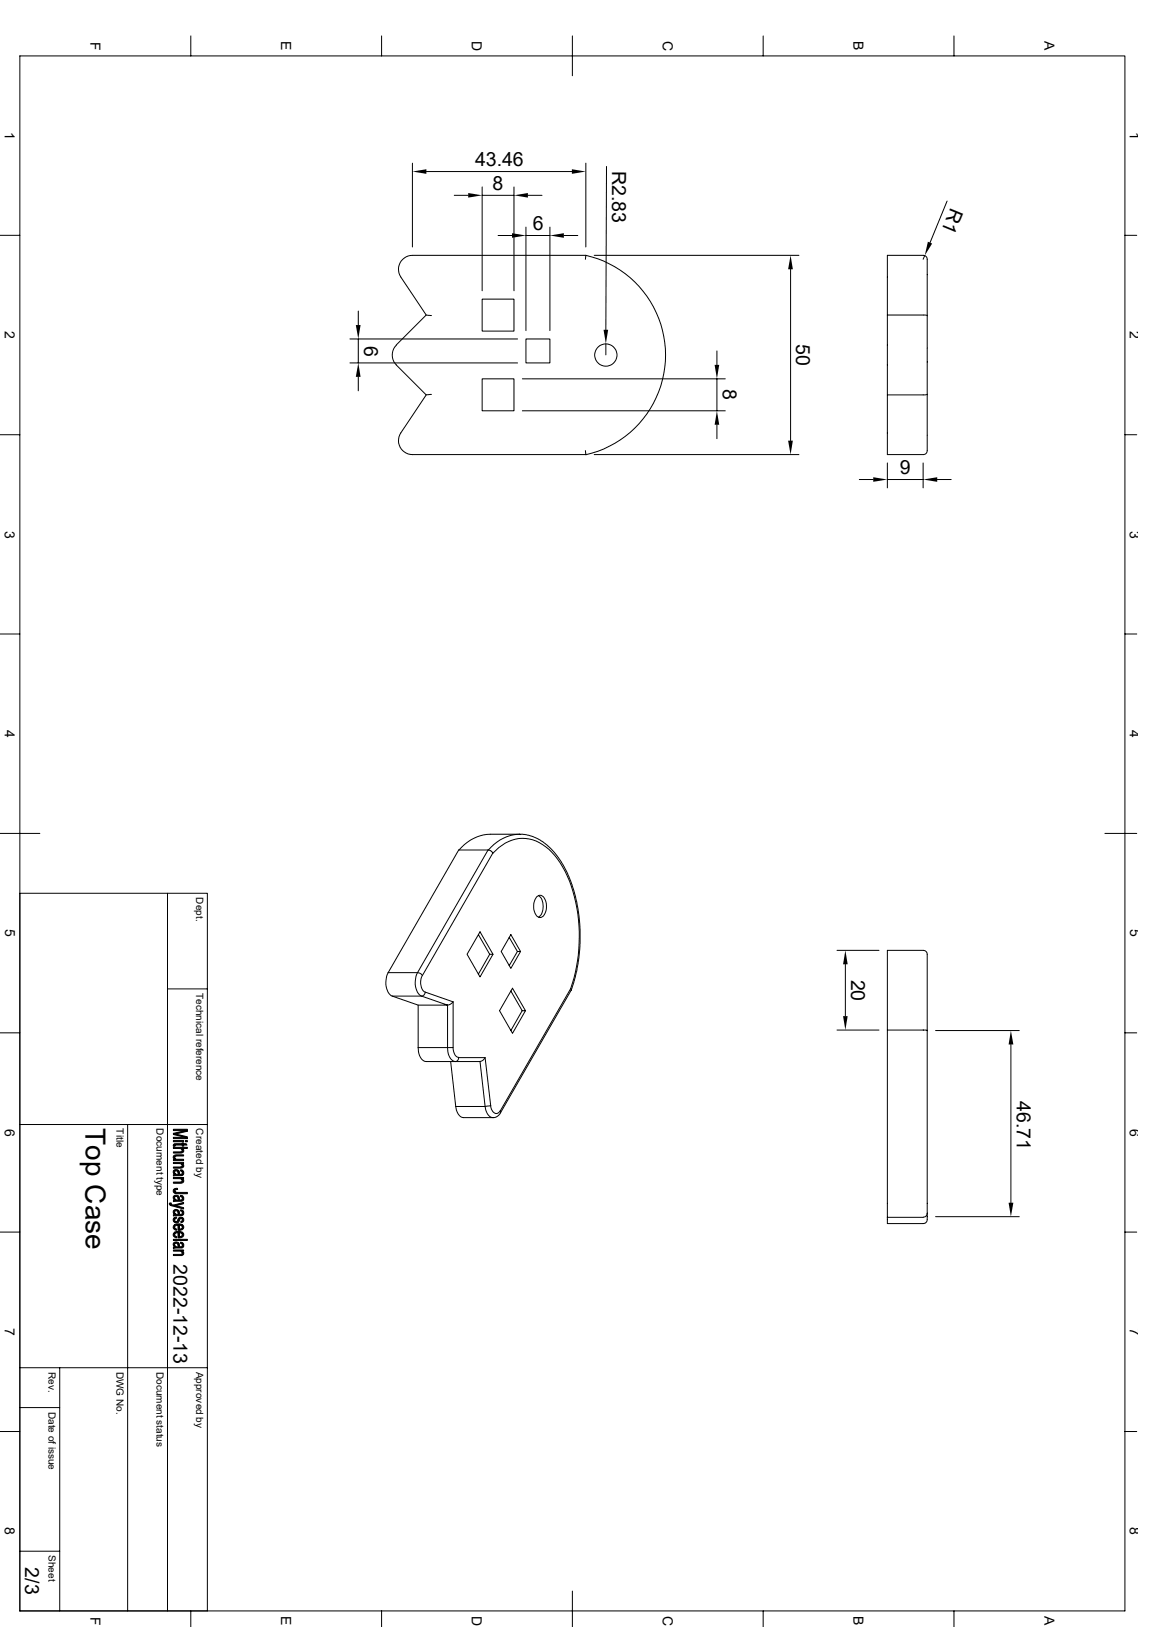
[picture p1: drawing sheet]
<svg xmlns="http://www.w3.org/2000/svg" width="297mm" height="420mm" viewBox="0 0 297 420" stroke-linecap="round" stroke-linejoin="round" font-family="sans-serif">
<g fill="none" stroke="#000" stroke-width=".26">
<path d="M5.1 14.4h285.2v401.4h-285.2zM49.2 9.3v5.1M98.5 9.3v5.1M147.7 9.3v10.3M196.9 9.3v5.1M246.2 9.3v5.1M106.4 42.1v21.7M110 44.3h37.6M117.2 50.4h3.6M124.4 48.3v26.8M124.4 50.4h8.2M132.6 48.3v26.8"/>
<path d="M135.7 58.6v26.7M136.2 50.4h3.7M141.9 58.6v26.7M151.2 42.1v21.7M156.5 43l-.2 42.1M244.4 51.9l-4.4 10.8M0 60.7h5.1M124.4 77.2h8.2v8.3h-8.2zM128.5 60.8h3.6M135.7 60.8h6.2M145.5 60.8h3.6M151.2 65.9h-44.8a3.6 3.6 0 0 0-3 5.6l6.6 9.8-7.8 7.8a3.7 3.7 0 0 0 .1 5.1l7.7 7.7-6.6 9.9a3.6 3.6 0 0 0 3 5.5h44.8l-.2-1"/>
<path d="M151.2 65.9a26.4 26.4 0 0 1 20.5 25.8 26.4 26.4 0 0 1-20.5 25.7M151.2 65.9l-.2 1M153.3 65.9h52.9M204 69.5v44.2M229 65.9h9.3a1.28 1.28 0 0 1 1 1.8v46.6a3.9 3.9 0 0 1-.3 2.8l-.7 .2h-9.3zM238.6 66l-.4 .9M290.3 60.7h3M90.3 87.5h43.3M90.3 93.7h43.3M92.5 80.3v3.6M92.5 87.5v6.2M92.5 97.3v3.6"/>
<path d="M110 81.3l1.3 .1M124.4 97.8h8.2v8.2h-8.2zM134.8 97.8h52.4M135.7 87.5h6.2v6.2h-6.2zM156.3 88.7v2.9M185 90.6v3.6M185 97.8v8.2M229 81.3l10.3 .1M0 112.2h5.1M111.3 101.8l-1.3 .1M134.8 106h52.4M153.3 117.3h52.9"/>
<path d="M185 109.6v3.6M229 119.5v6.4M238.2 119.5v6.4M239.3 101.8l-10.3 .1M290.3 112.2h3M221.7 123.8h3.6M229 123.8h9.2M241.9 123.8h3.5M0 163.7h5.1M290.3 163.7h3M0 215.1h10.3M118.4 219.5a11 11 0 0 1 8.1-4.2h8.4l1.5 .3 2 .7 1.9 1.1 2.3 2.1 1.8 2.4 1.6 2.8 1.3 2.8 1.1 3.6 .9 4.5 .4 4.3-.1 4.5-.3 3.4-.9 4.5-1 3.3"/>
<path d="M125.9 219.4l-18.2 31.7h-7.5M125.9 219.4h-7.5l-18.2 31.7M125.9 219.4l.7 .2 .6 .6M134.1 215.3a11 11 0 0 0-8.1 4.2M285.1 215.1h8.2M5.1 230.6h48.4v185.2M43.2 230.6v185.2M127.2 220.2l-18.2 31.6-.5-.5-.8-.2a5.1 5.1 0 0 0 .8 5.9l.3 .1 .6-.3a.59 .59 0 0 0 .3-.6 .59 .59 0 0 0-.5-.4 3.8 3.8 0 0 1-.2-4M127.2 220.3a9.8 9.8 0 0 1 11.1-3.2 17.7 17.7 0 0 1 8.6 10.3 41.6 41.6 0 0 1 .4 27.7M138.5 231.5a1.28 1.28 0 0 1 1.3-.3 1.28 1.28 0 0 1 .9 1 3.9 3.9 0 0 1-.7 4.4 1.48 1.48 0 0 1-2.1-1.4 4.1 4.1 0 0 1 .6-3.7zM138.9 231.2a3.8 3.8 0 0 1 0 5.6M43.2 255.3h10.3"/>
<path d="M100.2 251.1a5.1 5.1 0 0 0 .7 5.9l.3 .1M101.2 257.1l6.7 2.4v10.9M101.2 257.1h7.6l6.7 2.4M107.9 259.5h7.6M109.8 256.1l7.1 2.5M115.5 259.5v10.9h-7.6M116.9 258.6l-.7 .6-.7 .3M116.9 258.6v11.8h-1.4a3.1 3.1 0 0 0 2.1 3.6l.5-.3 .3-.7h6.8M123.4 241.3l3 5M127.2 246.3l-3.3-5.8-3.4 5.8 3.4 5.9 3.3-5.9h-.8l-3 5.2M131.4 242l2.1 3.6M131.8 255.8l2.9 5.1"/>
<path d="M134.3 245.6l-2.5-4.3-2.5 4.3 2.5 4.4 2.5-4.4h-.8l-2.1 3.7M216 245.3h10.8M218.1 248.9v13.4M0 266.6h5.1M107.9 270.4a3.1 3.1 0 0 0 2.1 3.6h13.9l1.3 11.6h-7.6M116.3 274l1.3 11.6M116.9 270.4a2.25 2.25 0 0 0 1.5 2.6M125.1 273l-.5 .7-.7 .3M125.2 273l1.4 12.4M135.6 260.9l-3.4-5.8-3.3 5.8 3.3 5.8 3.4-5.8h-.9l-2.9 5.1M216 265.9h10.8M229 265.9v48.3"/>
<path d="M239.3 266v-17.5a4.2 4.2 0 0 0-.3-2.9l-.7-.3h-9.3v20.6l10.3 .1v47.2M241.4 266h21.6M260.9 269.6v40.9M290.3 266.6h3M5.1 290.3h48.4M32.9 290.3v125.5M117.6 285.6a2.78 2.78 0 0 0 2 2.9h7.6M126.6 285.4a1.7 1.7 0 0 0 1.8 2l.7-.7M126.6 285.4l-1.4 .2a2.78 2.78 0 0 0 2 2.9M129.2 287.2l-.1-.5 18.2-31.5 .1 .4-18.3 31.8-1.1 1-.8 .1M0 318.1h5.1M229 314.2h9.3"/>
<path d="M239.3 313.2l-.3 .7-.7 .3M239.3 313.2v.9a1.35 1.35 0 0 1-1 1.7h-9.3v-1.6M241.4 314.1h21.6M290.3 318.1h3M5.1 353.1h48.4M15.4 353.1v62.7M0 369.5h5.1M5.1 363.3h10.3M290.3 369.5h3M5.1 400.4h10.3M49.2 415.8v4.1M98.5 415.8v4.1"/>
<path d="M147.7 410.7v9.2M196.9 415.8v4.1M246.2 415.8v4.1"/>
<circle cx="156.3" cy="91.7" r="2.88"/>
</g>
<g fill="#000" stroke="#000" stroke-width=".26">
<path d="M45.1 298.8v.5z" fill-rule="evenodd"/>
<path d="M44.7 295.4l.4-.1 .1 .6h-.5z" fill-rule="evenodd"/>
<path d="M44.7 294.4h2.7v.3h-2.7z" fill-rule="evenodd"/>
<path d="M44.9 298.3l.4-.2h2.1v.3l-2.1 .1-.2 .2-.1 .6a.61 .61 0 0 1-.1-1z" fill-rule="evenodd"/>
<path d="M44.7 299.3h.4l.1-.3 .4 .3h1.8v.3h-2.7z" fill-rule="evenodd"/>
<path d="M44.7 297.3h2.2l.2-.8a.68 .68 0 0 1 .2 .9 .68 .68 0 0 1-.9 .2h-1.7z" fill-rule="evenodd"/>
<path d="M45.1 295.3l1.9-.1v-.2h.4v.2h.6l.3 .4h-.9v.3h-.4v-.3h-1.7l-.2 .1z" fill-rule="evenodd"/>
<path d="M44.7 293.6h3.1l.5 .3h-3.6z" fill-rule="evenodd"/>
<path d="M44.7 291.5h3.6v.5l-.5-.2h-3.1z" fill-rule="evenodd"/>
<path d="M47.8 294.4h.5v.3h-.5z" fill-rule="evenodd"/>
<path d="M44.7 292.6l3.6 .9v.4l-.5-.3-3.1-.7z" fill-rule="evenodd"/>
<path d="M44.7 292.6l3.1-.8 .5 .2-3 .7z" fill-rule="evenodd"/>
<path d="M44.7 296.2h3.6v.3h-1.2l-.1 .5-.3-.5h-2z" fill-rule="evenodd"/>
<path d="M43.7 310.6l.5-.1-.1 .7-.4-.3z" fill-rule="evenodd"/>
<path d="M44.7 319.9h3.6v.3h-3.6z" fill-rule="evenodd"/>
<path d="M45 302.6l.1 .6z" fill-rule="evenodd"/>
<path d="M45 309.2l.1 .6z" fill-rule="evenodd"/>
<path d="M45 312.9l.1 .6z" fill-rule="evenodd"/>
<path d="M45 314.3l.6-.1v.3l-.4 .1-.2 .3z" fill-rule="evenodd"/>
<path d="M45 316.2l.1 .7 .5 .4v.3a.78 .78 0 0 1-.8-.5 .78 .78 0 0 1 .2-.9z" fill-rule="evenodd"/>
<path d="M45 318.2l.1 .7 .5 .3v.3a.78 .78 0 0 1-.8-.4 .78 .78 0 0 1 .2-.9z" fill-rule="evenodd"/>
<path d="M44.9 307l.9-.3v.3l-.6 .3-.1 .7a.64 .64 0 0 1-.2-1z" fill-rule="evenodd"/>
<path d="M44.8 302.1a.98 .98 0 0 1 1.3 .1v.9a.8 .8 0 0 0-.8-.8l-.3 .2v.6a.72 .72 0 0 1-.2-1z" fill-rule="evenodd"/>
<path d="M44.8 308.7a.9 .9 0 0 1 1.3 .1v1a.71 .71 0 0 0-.9-.9l-.2 .9-.3-.5z" fill-rule="evenodd"/>
<path d="M44.8 312.5a.86 .86 0 0 1 1.3 0v.9a.71 .71 0 0 0-.9-.8l-.2 .8a.68 .68 0 0 1-.2-.9z" fill-rule="evenodd"/>
<path d="M47 300.4v.5z" fill-rule="evenodd"/>
<path d="M47 304.2v.6z" fill-rule="evenodd"/>
<path d="M46.6 302l.5 .1v.6l-.2-.3-.3-.1z" fill-rule="evenodd"/>
<path d="M46.6 308.6l.5 .1v.6l-.2-.3-.3-.1z" fill-rule="evenodd"/>
<path d="M46.6 312.3l.5 .1v.7l-.2-.4-.3-.1z" fill-rule="evenodd"/>
<path d="M44.8 314.5l.2-.2v.6a.46 .46 0 0 0 .6 .4 .46 .46 0 0 0 .3-.6 .8 .8 0 0 1 1.2-.4v.6a.39 .39 0 0 0-.5-.4 .39 .39 0 0 0-.3 .5 .81 .81 0 0 1-1 .6 .81 .81 0 0 1-.5-1.1z" fill-rule="evenodd"/>
<path d="M45 316.1l.6-.2 1.1 .1 .4 .1v.7l-.2-.4-.6-.1v1.3h-.4v-1.4l-.7 .2-.2 .4z" fill-rule="evenodd"/>
<path d="M45 318.1l.6-.2h1.1l.4 .2v.6l-.2-.4-.6-.1v1.3h-.4v-1.3l-.7 .2-.2 .3z" fill-rule="evenodd"/>
<path d="M44.7 300.1h2.7v.3h-.4v.3l-.6-.3h-1.7z" fill-rule="evenodd"/>
<path d="M44.7 304h2.7v.2h-.4v.3l-.6-.3h-1.7z" fill-rule="evenodd"/>
<path d="M44.7 311.1l2.7-.7v.3l-2 .5z" fill-rule="evenodd"/>
<path d="M44.1 310.7l.3 .3 3 .7v.4l-3.2-.9z" fill-rule="evenodd"/>
<path d="M44.7 301.2h2l.3-.3 .1-.5a.64 .64 0 0 1 .2 .8 .64 .64 0 0 1-.8 .3h-1.8z" fill-rule="evenodd"/>
<path d="M45.1 302.8l.3 .3h.7v-.9l.1 .1a.59 .59 0 0 0 .7 .8l.2-1a.77 .77 0 0 1 .3 1 .77 .77 0 0 1-1 .4l-1.7 .1v-.4h.4z" fill-rule="evenodd"/>
<path d="M44.7 305.1h2l.3-.3 .1-.5a.66 .66 0 0 1 .2 .9 .66 .66 0 0 1-.9 .2h-1.7z" fill-rule="evenodd"/>
<path d="M45.1 309.4l.2 .3 .8 .1v-1l.1 .2a.5 .5 0 0 0 .1 .6 .5 .5 0 0 0 .6 .1l.2-1 .3 .4a.74 .74 0 0 1-.2 .8 .74 .74 0 0 1-.8 .2l-1.7 .1v-.3l.4-.1z" fill-rule="evenodd"/>
<path d="M45.1 313.1l.3 .3 .7 .1v-1l.1 .2a.53 .53 0 0 0 .1 .6 .53 .53 0 0 0 .7 0l.1-.9a.77 .77 0 0 1 .3 1 .77 .77 0 0 1-1 .4l-1.7 .1v-.3l.4-.1z" fill-rule="evenodd"/>
<path d="M47.1 314.3a.71 .71 0 0 1 .3 .8 .71 .71 0 0 1-.7 .5v-.3l.4-.4z" fill-rule="evenodd"/>
<path d="M46.3 316.3v1l.6-.2 .2-1a.82 .82 0 0 1 .2 1.1 .82 .82 0 0 1-1 .4z" fill-rule="evenodd"/>
<path d="M46.3 318.2v1l.6-.2 .2-.9a.82 .82 0 0 1 .2 1 .82 .82 0 0 1-1 .4z" fill-rule="evenodd"/>
<path d="M45.1 307.4l.1 .2 .5 .2h2.6v.3h-2.9l-.3-.1z" fill-rule="evenodd"/>
<path d="M45 321.3l.1 .6z" fill-rule="evenodd"/>
<path d="M44.8 320.8a.9 .9 0 0 1 1.3 .1v.9a.71 .71 0 0 0-.9-.8l-.2 .8a.72 .72 0 0 1-.2-1z" fill-rule="evenodd"/>
<path d="M47 322.9v.5z" fill-rule="evenodd"/>
<path d="M46.6 320.6l.5 .2v.6l-.1-.3-.4-.2z" fill-rule="evenodd"/>
<path d="M44.7 322.7h2.7v.2h-.4v.3l-.5-.2h-1.8z" fill-rule="evenodd"/>
<path d="M45.1 321.5l.3 .3 .7 .1v-1l.1 .2a.53 .53 0 0 0 .1 .6 .53 .53 0 0 0 .7 0l.1-.9a.75 .75 0 0 1 .3 1 .75 .75 0 0 1-1 .4l-1.7 .1v-.4h.4z" fill-rule="evenodd"/>
<path d="M44.7 323.8h2.1l.3-.8a.68 .68 0 0 1 .2 .9 .68 .68 0 0 1-.9 .2h-1.7z" fill-rule="evenodd"/>
</g>
<g fill="#000">
<path d="M106.4 44.3l3.6-.6v1.2zM120.8 49.8l3.6 .6-3.6 .6zM132.6 50.4l3.6-.6v1.2zM147.6 43.7l3.6 .6-3.6 .6zM132.1 60.2l3.6 .6-3.6 .6zM141.9 60.8l3.6-.6v1.2zM204 65.9l.6 3.6h-1.2zM239.4 62.4l1.1 .5-1.9 3.1zM91.8 83.9h1.2l-.5 3.6zM92.5 93.7l.5 3.6h-1.2zM155.7 85.1h1.2l-.6 3.6zM184.4 94.2h1.2l-.6 3.6z"/>
<path d="M185 106l.6 3.6h-1.2zM203.4 113.7h1.2l-.6 3.6zM225.3 123.2l3.7 .6-3.7 .6zM238.2 123.8l3.7-.6v1.2zM218.1 245.3l.6 3.6h-1.1zM217.6 262.3h1.1l-.6 3.6zM260.9 266l.6 3.6h-1.2zM260.3 310.5h1.2l-.6 3.6z"/>
</g>
<text font-size="7.2" x="22.1" y="291.3" transform="rotate(90 22.1 291.3)">Top Case</text>
<g font-size="5">
<text x="122.6" y="42.8">43.46</text>
<text x="158" y="44" transform="rotate(90 158 44)">R2.83</text>
<text x="127.1" y="48.9">8</text>
<text x="245.4" y="53.4" transform="rotate(112 245.4 53.4)">R1</text>
<text x="137.5" y="59.3">6</text>
<text x="93.9" y="89.2" transform="rotate(90 93.9 89.2)">6</text>
<text x="205.5" y="88.9" transform="rotate(90 205.5 88.9)">50</text>
<text x="186.5" y="100.5" transform="rotate(90 186.5 100.5)">8</text>
<text x="232.2" y="122.3">9</text>
<text x="219.7" y="252.9" transform="rotate(90 219.7 252.9)">20</text>
<text x="262.4" y="284.2" transform="rotate(90 262.4 284.2)">46.71</text>
<text x="44.7" y="326.3" transform="rotate(90 44.7 326.3)">2022-12-13</text>
<text x="6.5" y="404.6" transform="rotate(90 6.5 404.6)">2/3</text>
</g>
<g font-size="3.6">
<text x="23.3" y="10.8" transform="rotate(90 23.3 10.8)">F</text>
<text x="72.6" y="10.7" transform="rotate(90 72.6 10.7)">E</text>
<text x="121.8" y="10.5" transform="rotate(90 121.8 10.5)">D</text>
<text x="171" y="10.5" transform="rotate(90 171 10.5)">C</text>
<text x="220.3" y="10.7" transform="rotate(90 220.3 10.7)">B</text>
<text x="269.5" y="10.7" transform="rotate(90 269.5 10.7)">A</text>
<text x="1.3" y="34" transform="rotate(90 1.3 34)">1</text>
<text x="291.6" y="34" transform="rotate(90 291.6 34)">1</text>
<text x="1.3" y="85.5" transform="rotate(90 1.3 85.5)">2</text>
<text x="291.6" y="85.5" transform="rotate(90 291.6 85.5)">2</text>
<text x="1.3" y="136.9" transform="rotate(90 1.3 136.9)">3</text>
<text x="291.6" y="136.9" transform="rotate(90 291.6 136.9)">3</text>
<text x="1.3" y="188.4" transform="rotate(90 1.3 188.4)">4</text>
<text x="291.6" y="188.4" transform="rotate(90 291.6 188.4)">4</text>
<text x="1.3" y="239.9" transform="rotate(90 1.3 239.9)">5</text>
<text x="291.6" y="239.9" transform="rotate(90 291.6 239.9)">5</text>
<text x="1.3" y="291.3" transform="rotate(90 1.3 291.3)">6</text>
<text x="291.6" y="291.3" transform="rotate(90 291.6 291.3)">6</text>
<text x="1.3" y="342.8" transform="rotate(90 1.3 342.8)">7</text>
<text x="291.6" y="342.8" transform="rotate(90 291.6 342.8)">7</text>
<text x="1.3" y="394.3" transform="rotate(90 1.3 394.3)">8</text>
<text x="291.6" y="394.3" transform="rotate(90 291.6 394.3)">8</text>
<text x="23.3" y="417.3" transform="rotate(90 23.3 417.3)">F</text>
<text x="72.6" y="417.2" transform="rotate(90 72.6 417.2)">E</text>
<text x="121.8" y="417.1" transform="rotate(90 121.8 417.1)">D</text>
<text x="171" y="417.1" transform="rotate(90 171 417.1)">C</text>
<text x="220.3" y="417.2" transform="rotate(90 220.3 417.2)">B</text>
<text x="269.5" y="417.2" transform="rotate(90 269.5 417.2)">A</text>
</g>
<g font-size="2.6">
<text x="50.6" y="231.6" transform="rotate(90 50.6 231.6)">Dept.</text>
<text x="50.6" y="256.3" transform="rotate(90 50.6 256.3)">Technical reference</text>
<text x="30.1" y="291.3" transform="rotate(90 30.1 291.3)">Title</text>
<text x="40.3" y="291.3" transform="rotate(90 40.3 291.3)">Document type</text>
<text x="50.6" y="291.3" transform="rotate(90 50.6 291.3)">Created by</text>
<text x="12.5" y="354.1" transform="rotate(90 12.5 354.1)">Rev.</text>
<text x="30.1" y="354.1" transform="rotate(90 30.1 354.1)">DWG No.</text>
<text x="40.3" y="354.1" transform="rotate(90 40.3 354.1)">Document status</text>
<text x="50.6" y="354.1" transform="rotate(90 50.6 354.1)">Approved by</text>
<text x="12.5" y="364.4" transform="rotate(90 12.5 364.4)">Date of issue</text>
<text x="12.5" y="401.4" transform="rotate(90 12.5 401.4)">Sheet</text>
</g>
</svg>
